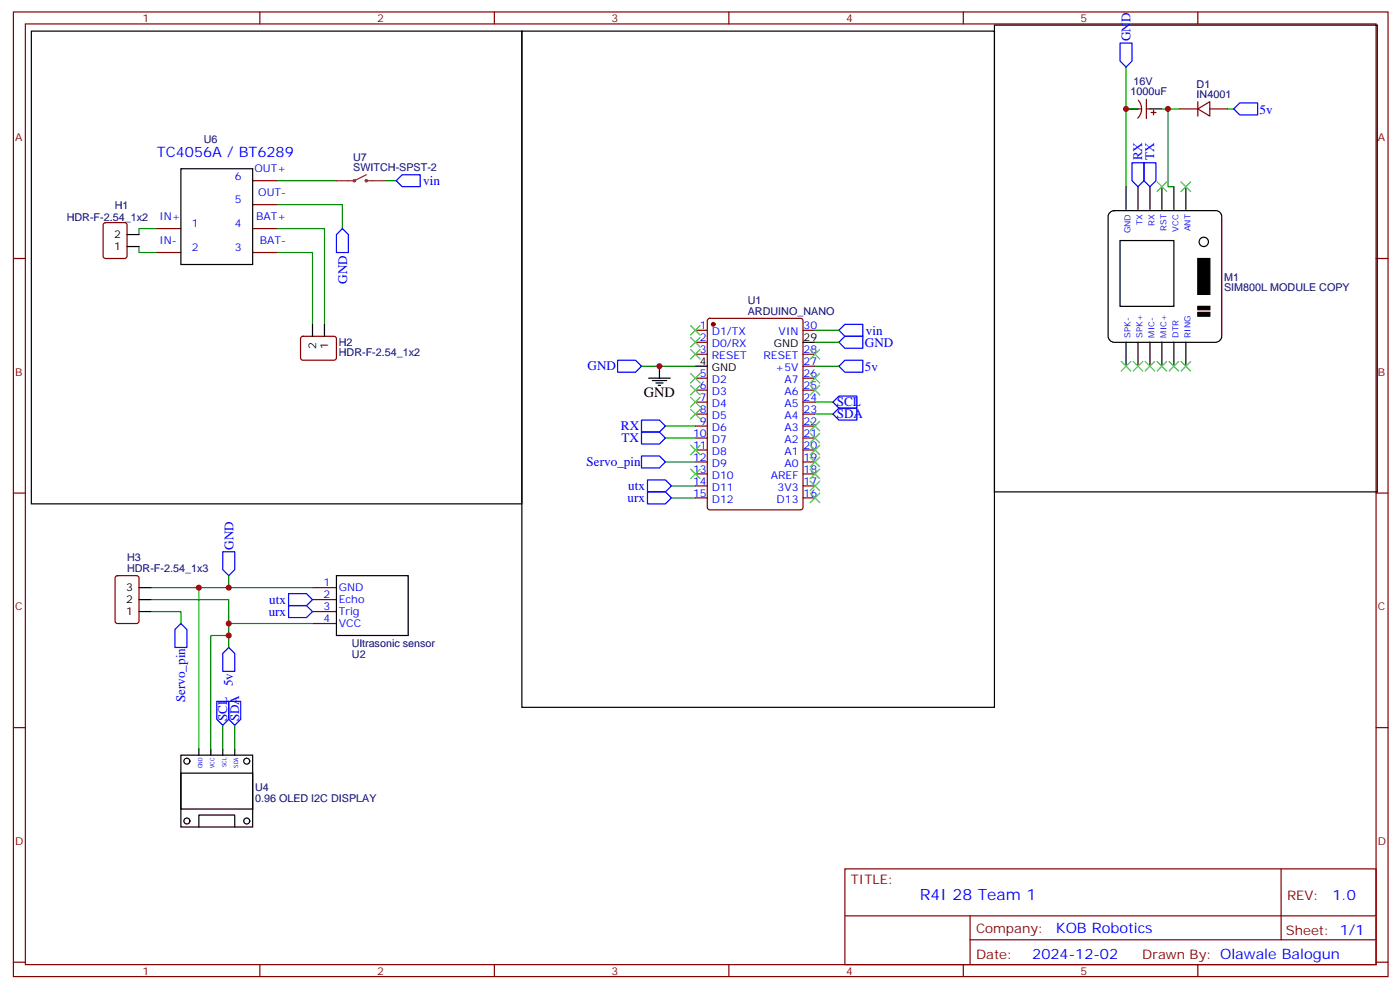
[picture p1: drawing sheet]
<svg xmlns="http://www.w3.org/2000/svg" width="413mm" height="292mm" viewBox="0 0 413 292" stroke-linecap="round" stroke-linejoin="round" font-family="sans-serif">
<g fill="none" stroke="#870000" stroke-width=".35">
<path d="M4 3.5h405.3v284.4h-405.3zM7.5 7.1h398.3v277.2h-398.3zM76.6 3.5v3.6M145.8 3.5v3.6M214.9 3.5v3.6M284.1 3.5v3.6M353.2 3.5v3.6M335.6 32.1h1M335.7 29.6a3.8 3.8 0 0 1-.2 5.2M338 29.3v5.6M338 32.1h1.1M339.4 33.2h1.5"/>
<path d="M340.1 32.5v1.4M347.9 32.1h5.3M353.2 32.1l3.5-2.1v4.2zM353.2 30v4.2M356.7 32.1h5.3M74.5 53.3h7.1M4 76.2h3.5M30.6 65.8l.5-.2h5.7l.6 .4 .1 9.5-.5 .6-5.9 .1-.6-.5-.1-9.4zM46.3 67.4h7M46.3 74.4h7M74.5 67.4h7.1M74.5 74.4h7.1"/>
<path d="M74.5 60.3h7.1M405.8 76.2h3.5M88.9 99.3l.4-.2 9.5 .1 .4 .6-.1 6-.6 .4-9.5-.1-.4-.6v-5.7zM205 97.4h3.6M208.8 94l.5-.2h26.8l.6 .5 .1 55.3-.5 .6-27 .1-.7-.5v-55.3zM236.8 97.4h3.5M205 100.9h3.6M205 104.4h3.6M205 111.5h3.6M205 115h3.6M205 118.5h3.6M236.8 104.4h3.5"/>
<path d="M236.8 111.5h3.5M236.8 115h3.5M236.8 118.5h3.5M236.8 107.9h3.5M205 122.1h3.6M205 125.6h3.6M205 129.1h3.6M205 132.6h3.6M205 136.2h3.6M205 139.7h3.6M236.8 122.1h3.5M236.8 125.6h3.5"/>
<path d="M236.8 129.1h3.5M236.8 132.6h3.5M236.8 136.2h3.5M236.8 139.7h3.5M4 145.3h3.5M205 143.2h3.6M205 146.8h3.6M236.8 143.2h3.5M236.8 146.8h3.5M405.8 145.3h3.5M34.2 169.9l.4-.2h5.7l.6 .4 .1 13-.5 .6-5.9 .1-.6-.5-.1-12.9zM92.1 173.2h7.1"/>
<path d="M92.1 176.7h7.1M92.1 180.3h7.1M92.1 183.8h7.1M4 214.5h3.5M405.8 214.5h3.5M249.1 256.1h156.7v28.2h-156.7zM377.8 256.1v20.9M249.2 270h156.4M286 277h119.6M286 270v14.1M4 283.6h3.5M76.6 284.3v3.6"/>
<path d="M145.8 284.3v3.6M214.9 284.3v3.6M284.1 284.3v3.6M353.2 284.3v3.6M405.8 283.6h3.5"/>
</g>
<circle cx="210.3" cy="95.6" r=".53" fill="#870000" stroke="#870000" stroke-width=".35"/>
<g fill="none" stroke="#000" stroke-width=".35">
<path d="M9.2 9.2h144.7v139.3h-144.7zM153.9 9.2h139.3v199.3h-139.3zM293.2 7.4h112.9v137.6h-112.9zM332 32.1h3.6M339.1 32.1h3.5M53.3 49.7h21.2v28.3h-21.2zM332 55v6.7M335.6 55v6.7M339.1 55v6.7M342.6 55v6.7M346.1 55v6.7M349.7 55v6.7"/>
<path d="M37.5 72.7h3.5M37.5 69.1h3.5M327.3 62.6l1.2-.5h30a1.76 1.76 0 0 1 1.8 1.8v35.2a1.89 1.89 0 0 1-1.8 1.8h-30a1.89 1.89 0 0 1-1.8-1.8v-35.2zM330.3 70.9h15.8v19.4h-15.8zM92.1 95.6v3.5M95.7 95.6v3.5M191.3 111.5h6.3M192.3 112.2h4.3M193.4 112.9h2.1M194.1 113.6h.7M194.5 107.9v3.6M205 107.9h3.6"/>
<path d="M236.8 100.9h3.5M332 100.9v7M335.6 100.9v7M339.1 100.9v7M342.6 100.9v7M346.1 100.9v7M349.7 100.9v7M41 173.2h3.5M41 176.7h3.5M99.2 169.7h21.2v17.6h-21.2zM41 180.3h3.5M53.3 222.6h21.2v21.2h-21.2z"/>
<path d="M53.3 227.9h21.2v10.6h-21.2zM58.6 220.8v1.8M62.2 220.8v1.8M65.7 220.8v1.8M69.2 220.8v1.8M58.6 243.8v-3.6h10.6v3.6"/>
<circle cx="355" cy="71.3" r="1.38"/>
<circle cx="55.1" cy="224.4" r=".88"/>
<circle cx="72.7" cy="224.4" r=".88"/>
<circle cx="55.1" cy="242" r=".88"/>
<circle cx="72.7" cy="242" r=".88"/>
</g>
<path d="M353.2 76.2h3.5v10.6h-3.5zM353.2 90.3h3.5v1h-3.5zM353.2 92.1h3.5v1.1h-3.5z" fill="#000" stroke="#000" stroke-width=".35"/>
<g fill="none" stroke="#008700" stroke-width=".35">
<path d="M332 19.8v12.3M335.6 32.1h-3.6v22.9M342.6 32.1h1.8v22.9h1.7M344.4 32.1h3.5M362 32.1h1.8M81.6 53.3h17.6M113.3 53.3h3.5M41 72.7v1.7h5.3M46.3 67.4h-5.3v1.7M81.6 60.3h19.4v7.1M81.6 67.4h14.1v28.2M81.6 74.4h10.5v21.2"/>
<path d="M240.3 97.4h7.1M189.2 107.9h15.8M240.3 107.9h7.1M240.3 118.5h5.3M240.3 100.9h7.1M196.2 125.6h8.8M196.2 129.1h8.8M196.2 136.2h8.8M240.3 122.1h5.3M198 143.2h7M198 146.8h7M44.5 173.2h47.6"/>
<path d="M44.5 176.7h23v7.1h24.6M58.6 173.2v47.6M67.5 169.7v3.5M44.5 180.3h8.8v3.5M67.5 187.3h-5.3v33.5M67.5 183.8v7.1M65.7 213.8v7M69.2 213.8v7"/>
</g>
<g fill="none" stroke="#00f" stroke-width=".35">
<path d="M330.3 12.7h3.5v5.3l-1.8 1.8-1.7-1.8zM363.8 32.1l1.7-1.8h5.3v3.6h-5.3zM116.8 53.3l1.8-1.8h5.3v3.5h-5.3zM333.8 48h3.5v5.3l-1.7 1.7-1.8-1.7zM337.3 48h3.6v5.3l-1.8 1.7-1.8-1.7zM101 67.4l1.7 1.7v5.3h-3.5v-5.3zM247.4 97.4l1.7-1.8h5.3v3.5h-5.3zM182.1 106.2h5.3l1.8 1.7-1.8 1.8h-5.3zM245.6 118.5l1.8-1.7h5.3v3.5h-5.3zM247.4 107.9l1.7-1.7h5.3v3.5h-5.3zM247.4 100.9l1.7-1.8h5.3v3.6h-5.3zM189.2 127.4h5.3l1.7 1.7-1.7 1.8h-5.3z"/>
<path d="M189.2 123.8h5.3l1.7 1.8-1.7 1.8h-5.3zM189.2 134.4h5.3l1.7 1.8-1.7 1.7h-5.3zM245.6 122.1l1.8-1.8h5.3v3.5h-5.3zM190.9 141.5h5.3l1.8 1.7-1.8 1.8h-5.3zM190.9 145h5.3l1.8 1.8-1.8 1.7h-5.3zM65.7 162.6h3.5v5.3l-1.7 1.8-1.8-1.8zM85.1 175h5.3l1.7 1.7-1.7 1.8h-5.3zM85.1 178.5h5.3l1.7 1.8-1.7 1.7h-5.3zM53.3 183.8l1.8 1.8v5.3h-3.5v-5.3zM65.7 192.6l1.8-1.7 1.7 1.7v5.3h-3.5zM63.9 206.7h3.6v5.3l-1.8 1.8-1.8-1.8zM67.5 206.7h3.5v5.3l-1.8 1.8-1.7-1.8z"/>
</g>
<g fill="none" stroke="#3c3" stroke-width=".35">
<path d="M341.2 53.6l2.8 2.8M344 53.6l-2.8 2.8M348.3 53.6l2.8 2.8M351.1 53.6l-2.8 2.8M203.6 99.5l2.8 2.8M203.6 96l2.8 2.8M206.4 99.5l-2.8 2.8M206.4 96l-2.8 2.8M203.6 117.1l2.8 2.8M203.6 113.6l2.8 2.8M203.6 110.1l2.8 2.8M203.6 103l2.8 2.8"/>
<path d="M206.4 117.1l-2.8 2.8M206.4 113.6l-2.8 2.8M206.4 110.1l-2.8 2.8M206.4 103l-2.8 2.8M238.9 103l2.8 2.8M238.9 110.1l2.8 2.8M238.9 113.6l2.8 2.8M241.7 103l-2.8 2.8M241.7 110.1l-2.8 2.8M241.7 113.6l-2.8 2.8M330.6 106.5l2.8 2.9M333.4 106.5l-2.8 2.9"/>
<path d="M334.2 106.5l2.8 2.9M337 106.5l-2.8 2.9M337.7 106.5l2.8 2.9M340.5 106.5l-2.8 2.9M341.2 106.5l2.8 2.9M344 106.5l-2.8 2.9M344.7 106.5l2.9 2.9M347.6 106.5l-2.9 2.9M348.3 106.5l2.8 2.9M351.1 106.5l-2.8 2.9M203.6 120.6l2.8 2.9M203.6 138.3l2.8 2.8"/>
<path d="M203.6 131.2l2.8 2.9M206.4 120.6l-2.8 2.9M206.4 138.3l-2.8 2.8M206.4 131.2l-2.8 2.9M238.9 124.2l2.8 2.8M238.9 127.7l2.8 2.8M238.9 131.2l2.8 2.9M238.9 134.8l2.8 2.8M238.9 138.3l2.8 2.8M241.7 124.2l-2.8 2.8M241.7 127.7l-2.8 2.8M241.7 131.2l-2.8 2.9"/>
<path d="M241.7 134.8l-2.8 2.8M241.7 138.3l-2.8 2.8M238.9 141.8l2.8 2.8M238.9 145.3l2.8 2.9M241.7 141.8l-2.8 2.8M241.7 145.3l-2.8 2.9"/>
</g>
<g fill="none" stroke="#8c2424" stroke-width=".35">
<path d="M99.2 53.3h4.9M108 51.5l-3.5 1.8M108 53.3h5.3"/>
<circle cx="104.5" cy="53.3" r=".35"/>
<circle cx="108" cy="53.3" r=".35"/>
</g>
<g fill="#c00">
<circle cx="194.5" cy="107.9" r=".88"/>
<circle cx="67.5" cy="173.2" r=".88"/>
<circle cx="67.5" cy="183.8" r=".88"/>
<circle cx="67.5" cy="187.3" r=".88"/>
<circle cx="58.6" cy="173.2" r=".88"/>
<circle cx="344.4" cy="32.1" r=".88"/>
<circle cx="332" cy="32.1" r=".88"/>
</g>
<text font-size="4.6" fill="#00f" x="271.2" y="265.1">R4I 28 Team 1</text>
<g font-size="4.2" fill="#00f">
<text x="46.3" y="46.2">TC4056A / BT6289</text>
<text x="392.9" y="265.4">1.0</text>
<text x="311.3" y="274.9">KOB Robotics</text>
<text x="304.4" y="282.7">2024-12-02</text>
</g>
<text font-size="4.2" x="189.9" y="117.1">GND</text>
<g font-size="3.9" fill="#00f">
<text x="333.4" y="12.1" transform="rotate(-90 333.4 12.1)">GND</text>
<text x="371.4" y="33.5">5v</text>
<text x="336.8" y="47.3" transform="rotate(-90 336.8 47.3)">RX</text>
<text x="340.3" y="47.3" transform="rotate(-90 340.3 47.3)">TX</text>
<text x="124.8" y="54.5">vin</text>
<text x="102.4" y="83.6" transform="rotate(-90 102.4 83.6)">GND</text>
<text x="255.3" y="98.6">vin</text>
<text x="255" y="102.2">GND</text>
<text x="173.2" y="109.1">GND</text>
<text x="255" y="109.3">5v</text>
<text x="246.8" y="119.8">SCL</text>
<text x="246.8" y="123.3">SDA</text>
<text x="183.1" y="126.9">RX</text>
<text x="183.3" y="130.4">TX</text>
<text x="173" y="137.4">Servo_pin</text>
<text x="185.1" y="148">urx</text>
<text x="185.3" y="144.5">utx</text>
<text x="68.9" y="162" transform="rotate(-90 68.9 162)">GND</text>
<text x="79.4" y="178">utx</text>
<text x="79.2" y="181.5">urx</text>
<text x="68.6" y="202.3" transform="rotate(-90 68.6 202.3)">5v</text>
<text x="54.6" y="207" transform="rotate(-90 54.6 207)">Servo_pin</text>
<text x="67" y="212.6" transform="rotate(-90 67 212.6)">SCL</text>
<text x="70.5" y="212.6" transform="rotate(-90 70.5 212.6)">SDA</text>
</g>
<g font-size="3.9" fill="#800">
<text x="250.9" y="260.7">TITLE:</text>
<text x="379.5" y="265.4">REV:</text>
<text x="287.8" y="274.9">Company:</text>
<text x="379.2" y="275.5">Sheet: 1/1</text>
<text x="287.8" y="282.6">Date:</text>
<text x="336.8" y="282.7">Drawn By: Olawale Balogun</text>
</g>
<g font-size="3.2" fill="#800">
<text x="42.1" y="6.5">1</text>
<text x="111.2" y="6.5">2</text>
<text x="180.3" y="6.5">3</text>
<text x="249.5" y="6.5">4</text>
<text x="318.6" y="6.5">5</text>
<text x="4.5" y="41.6">A</text>
<text x="406.3" y="41.6">A</text>
<text x="4.5" y="110.8">B</text>
<text x="406.3" y="110.8">B</text>
<text x="4.5" y="179.9">C</text>
<text x="406.3" y="179.9">C</text>
<text x="4.5" y="249.1">D</text>
<text x="406.3" y="249.1">D</text>
<text x="42.1" y="287.3">1</text>
<text x="111.2" y="287.3">2</text>
<text x="180.3" y="287.3">3</text>
<text x="249.5" y="287.3">4</text>
<text x="318.6" y="287.3">5</text>
</g>
<g font-size="3.2" fill="#000080">
<text x="333.4" y="28.1">1000uF</text>
<text x="334.3" y="25.1">16V</text>
<text x="352.9" y="28.9">IN4001</text>
<text x="352.9" y="25.9">D1</text>
<text x="60.1" y="42.1">U6</text>
<text x="104.2" y="47.4">U7</text>
<text x="104.2" y="50.4">SWITCH-SPST-2</text>
<text x="19.7" y="65.1">HDR-F-2.54_1x2</text>
<text x="33.9" y="61.5">H1</text>
<text x="361" y="82.7">M1</text>
<text x="220.5" y="89.5">U1</text>
<text x="361" y="85.8">SIM800L MODULE COPY</text>
<text x="220.5" y="92.8">ARDUINO_NANO</text>
<text x="99.9" y="101.8">H2</text>
<text x="99.9" y="104.8">HDR-F-2.54_1x2</text>
<text x="37.5" y="165.4">H3</text>
<text x="37.5" y="168.6">HDR-F-2.54_1x3</text>
<text x="103.8" y="190.9">Ultrasonic sensor</text>
<text x="103.8" y="194.1">U2</text>
<text x="75.2" y="233.2">U4</text>
<text x="75.2" y="236.3">0.96 OLED I2C DISPLAY</text>
</g>
<g font-size="3.2" fill="#00f">
<text x="69.2" y="52.9">6</text>
<text x="75" y="50.8">OUT+</text>
<text x="69.2" y="60">5</text>
<text x="76.2" y="57.9">OUT-</text>
<text x="47" y="64.9">IN+</text>
<text x="75.5" y="64.9">BAT+</text>
<text x="47" y="72">IN-</text>
<text x="56.6" y="67">1</text>
<text x="69.2" y="67">4</text>
<text x="76.6" y="72">BAT-</text>
<text x="56.6" y="74.1">2</text>
<text x="69.2" y="74.1">3</text>
<text x="206.4" y="97">1</text>
<text x="206.4" y="100.5">2</text>
<text x="209.9" y="98.8">D1/TX</text>
<text x="229.6" y="98.8">VIN</text>
<text x="237" y="97">30</text>
<text x="206.4" y="104.1">3</text>
<text x="209.9" y="102.3">D0/RX</text>
<text x="209.9" y="105.8">RESET</text>
<text x="225.1" y="105.8">RESET</text>
<text x="237" y="107.6">27</text>
<text x="237" y="104.1">28</text>
<text x="206.4" y="111.1">5</text>
<text x="209.9" y="112.9">D2</text>
<text x="228.7" y="109.4">+5V</text>
<text x="231.3" y="112.9">A7</text>
<text x="237" y="111.1">26</text>
<text x="206.4" y="114.7">6</text>
<text x="206.4" y="118.2">7</text>
<text x="209.9" y="116.4">D3</text>
<text x="209.9" y="119.9">D4</text>
<text x="231.3" y="119.9">A5</text>
<text x="231.3" y="116.4">A6</text>
<text x="237" y="118.2">24</text>
<text x="237" y="114.7">25</text>
<text x="206.4" y="121.7">8</text>
<text x="206.4" y="125.2">9</text>
<text x="209.9" y="123.5">D5</text>
<text x="231.3" y="123.5">A4</text>
<text x="237" y="125.2">22</text>
<text x="237" y="121.7">23</text>
<text x="204.4" y="128.8">10</text>
<text x="209.9" y="127">D6</text>
<text x="209.9" y="130.5">D7</text>
<text x="231.3" y="130.5">A2</text>
<text x="231.3" y="127">A3</text>
<text x="237" y="128.8">21</text>
<text x="204.4" y="132.3">11</text>
<text x="204.4" y="135.8">12</text>
<text x="209.9" y="134.1">D8</text>
<text x="209.9" y="137.6">D9</text>
<text x="231.3" y="137.6">A0</text>
<text x="231.3" y="134.1">A1</text>
<text x="237" y="135.8">19</text>
<text x="237" y="132.3">20</text>
<text x="204.4" y="139.3">13</text>
<text x="204.4" y="142.9">14</text>
<text x="209.9" y="141.1">D10</text>
<text x="227.3" y="141.1">AREF</text>
<text x="237" y="142.9">17</text>
<text x="237" y="139.3">18</text>
<text x="204.4" y="146.4">15</text>
<text x="209.9" y="144.6">D11</text>
<text x="209.9" y="148.2">D12</text>
<text x="229" y="148.2">D13</text>
<text x="229.3" y="144.6">3V3</text>
<text x="237" y="146.4">16</text>
<text x="95.4" y="172.9">1</text>
<text x="95.4" y="176.4">2</text>
<text x="95.4" y="179.9">3</text>
<text x="99.9" y="174.3">GND</text>
<text x="99.9" y="177.8">Echo</text>
<text x="95.4" y="183.4">4</text>
<text x="99.9" y="181.3">Trig</text>
<text x="99.9" y="184.9">VCC</text>
</g>
<g font-size="3.2">
<text x="33.7" y="70.2">2</text>
<text x="33.7" y="73.7">1</text>
<text x="237" y="100.5">29</text>
<text x="93.2" y="102.9" transform="rotate(-90 93.2 102.9)">2</text>
<text x="96.7" y="102.9" transform="rotate(-90 96.7 102.9)">1</text>
<text x="206.4" y="107.6">4</text>
<text x="228.2" y="102.3">GND</text>
<text x="209.9" y="109.4">GND</text>
<text x="37.2" y="174.3">3</text>
<text x="37.2" y="177.8">2</text>
<text x="37.2" y="181.3">1</text>
</g>
<g font-size="2.5" fill="#00f">
<text x="333.4" y="68.8" transform="rotate(-90 333.4 68.8)">GND</text>
<text x="336.9" y="66.4" transform="rotate(-90 336.9 66.4)">TX</text>
<text x="340.4" y="66.6" transform="rotate(-90 340.4 66.6)">RX</text>
<text x="343.9" y="68.1" transform="rotate(-90 343.9 68.1)">RST</text>
<text x="347.5" y="68.3" transform="rotate(-90 347.5 68.3)">VCC</text>
<text x="351" y="68.2" transform="rotate(-90 351 68.2)">ANT</text>
<text x="333.4" y="99.5" transform="rotate(-90 333.4 99.5)">SPK-</text>
<text x="336.9" y="99.5" transform="rotate(-90 336.9 99.5)">SPK+</text>
<text x="340.4" y="99.5" transform="rotate(-90 340.4 99.5)">MIC-</text>
<text x="343.9" y="99.5" transform="rotate(-90 343.9 99.5)">MIC+</text>
<text x="347.5" y="99.5" transform="rotate(-90 347.5 99.5)">DTR</text>
<text x="351" y="99.5" transform="rotate(-90 351 99.5)">RING</text>
</g>
<g font-size="1.8" fill="#00f">
<text x="59.7" y="226.5" transform="rotate(-90 59.7 226.5)">GND</text>
<text x="63.2" y="226.4" transform="rotate(-90 63.2 226.4)">VCC</text>
<text x="66.7" y="226.1" transform="rotate(-90 66.7 226.1)">SCL</text>
<text x="70.3" y="226.3" transform="rotate(-90 70.3 226.3)">SDA</text>
</g>
</svg>
